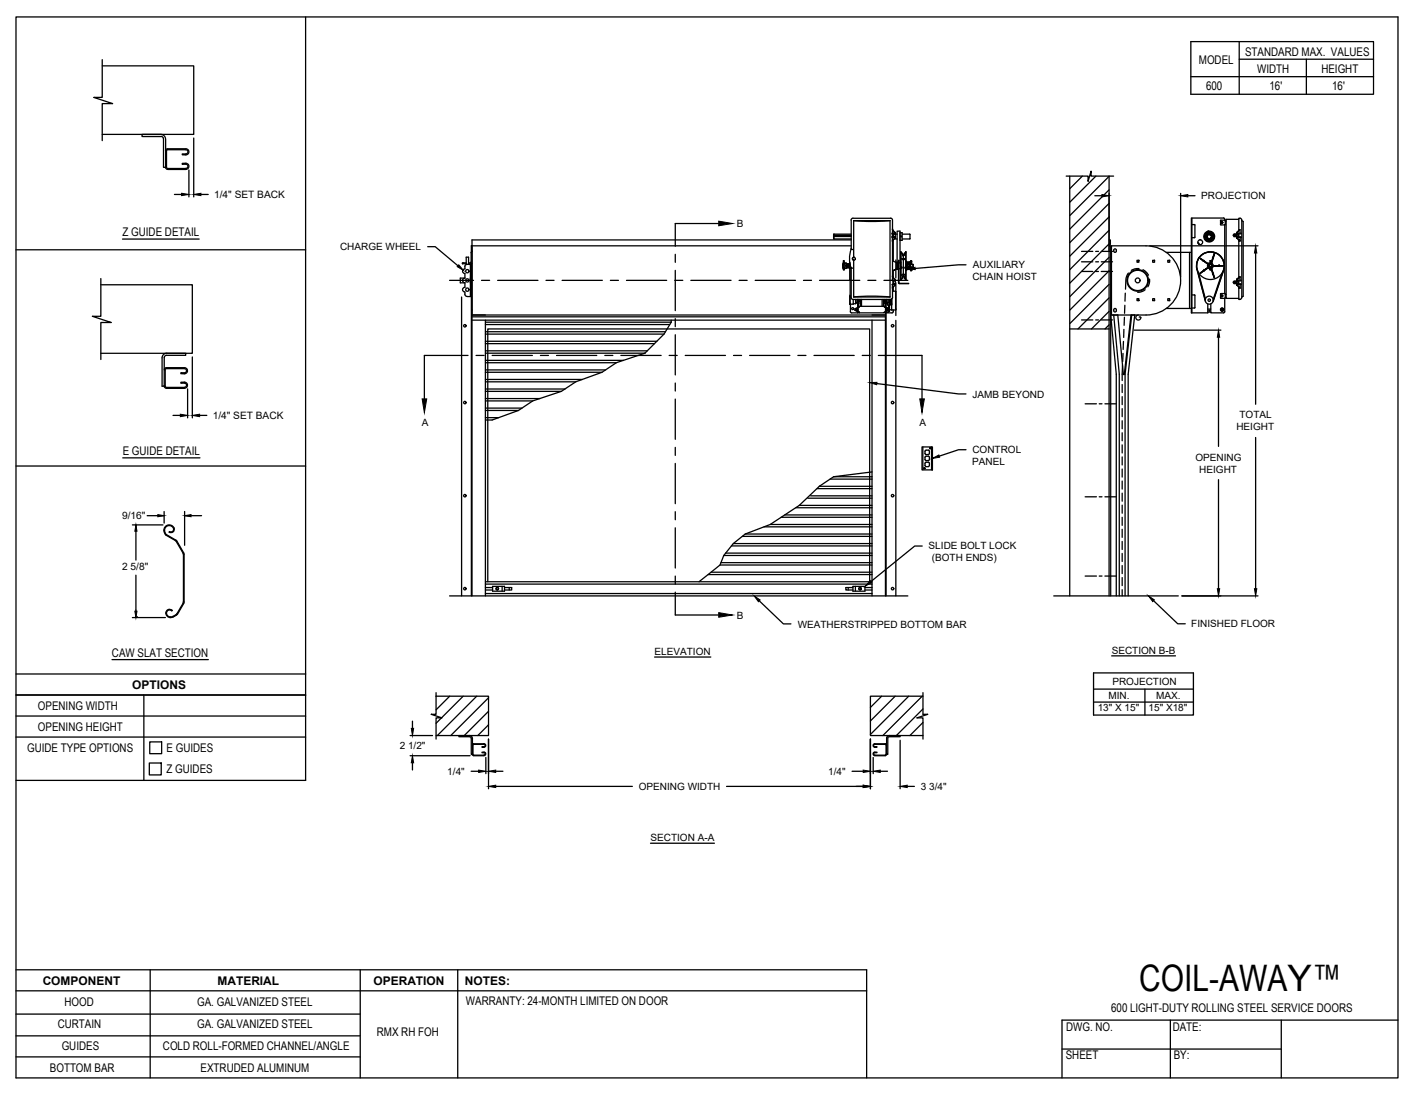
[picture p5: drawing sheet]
<svg xmlns="http://www.w3.org/2000/svg" width="279mm" height="216mm" viewBox="0 0 279 216" stroke-linecap="round" stroke-linejoin="round" font-family="sans-serif">
<!-- layer: ANNOTATIONS -->
<g fill="none" stroke="#000" stroke-width=".25">
<path d="M34.4 38.4h1.4M37.3 33.5v5.4M38.2 27.2v11.7M39.6 38.4h1.5M216 38.6h1.4M218.8 38.2v11.4M233 38.2v16.4M234.4 38.6h1.4M84.4 48.7h1.5l4.5 3.8M190.6 52.3h-1.5l-8.5 .7M226.8 48.5h21.4M247.8 49.9v29.9"/>
<path d="M37 76.8v5.7M38 70.4v12.1M173 75.7l16.1 2h1.5M223.8 65.2h17.1M240.4 66.5v21.6M34.1 82h1.5M39.4 82h1.4M190.6 88.8h-1.5l-3.8 1.2M240.4 94.7v21.5M247.8 86.3v29.9M26.1 103.6h6.1M26.8 103.6v6.9"/>
<path d="M26.8 113.5v8.4M29 101.8h3.4M32.4 100.9v2.3M36.4 100.9v6.7M36.4 101.8h3.4M149.8 118.6l4.8 4.5h1.5M182 107.8h-1.5l-8.6 7M227.6 118.6l4.8 4.5h1.5M233.2 117.6h15M26.1 121.9h6.5M129.2 129.7h11.1M215.8 132.8h19.7v8.3h-19.7z"/>
<path d="M215.8 136h19.7M215.8 138.6h19.7M219.4 129.4h12.5M225.9 136v5.1M80.9 145.2h4.4M80.9 149.1h11.9M81.4 142.3v1.4M81.4 150.5v1.5M93 152.2h1.4M95.9 149.5v3.2M96.4 145.9v9.8M97.8 155.2h27"/>
<path d="M97.8 152.2h1.4M143.4 155.2h26.9M168.1 152.2h2.2M171.7 145.9v9.8M172.3 149.5v3.2M173.7 152.2h1.4M177.6 146.1v9.6M179 155.2h1.4M128.4 166.4h12.6"/>
</g>
<!-- layer: RMZ RH F.O.H. -->
<g fill="none" stroke="#000" stroke-width=".25">
<path d="M210.4 34.8h4.3v1l.6-2v1h4.4M211.1 34.8v82.8M213.6 34.8l-2.5 2.5M216.2 34.8l-5.1 5.1M218.8 37.5l-7.7 7.7M88.7 55.3h4.7M91.1 58.6v59M91.2 52h.1M91.2 52h.8M91.4 51.9l-.2 .1M91.4 51.9h.6M91.7 58l.2 .4 .3 .1"/>
<path d="M91.7 56.7a.46 .46 0 0 0-.4 .5 .46 .46 0 0 0 .4 .4M91.7 53.1a.46 .46 0 0 0-.4 .4 .46 .46 0 0 0 .4 .5M91.7 54.9a.46 .46 0 0 0-.4 .4 .46 .46 0 0 0 .4 .5M91.7 52.6v.5M91.7 54v.9h-.9v.9h.9M91.7 55.8v.9M91.7 57.6v.5M92.2 52.2l-.4 .2-.1 .2M92.2 52.2h.6v6.3h-.6M92.5 52h.6M92.5 51.9h.3M92.5 52.2v-1.4h-.5v1.4"/>
<path d="M92.8 55.8h.2M92.8 54.9h.2M93 49.9v1.8l-.2 .2M93 52v65.6M93.1 49.7l-.2 .2M93.1 49.7h.1M95 55.3h1.6M98.2 55.3h8M107.7 55.3h1.6M110.9 55.3h8M120.4 55.3h1.6M123.6 55.3h8"/>
<path d="M133.1 55.3h1.6M136.3 55.3h8M145.8 55.3h1.6M149 55.3h8M158.5 55.3h1.6M161.7 55.3h8M164.5 46.7h3.5M164.5 46.2v1h3.5M164.5 46.2v.3h3.5M164.5 46.4h3.5M164.5 46.2h3.5M164.5 46.7v.5"/>
<path d="M166.3 52.6l.1 .7 .2-.1M166.3 52.3l.1 .3zM166.3 52.8h.1M166.4 52.1h-.1M166.6 53v.2zM166.6 51.9v-.5h-.2l-.1 .9M166.6 52.3l-.3-.1v.5h.3M166.6 53h.1M166.9 51.9v.6h-.5M166.9 51.9h-.5v.2l.2 .1-.2 .1M166.9 52.5v.5h-.5v-.2l.2-.1-.2-.1M166.9 51.9v1.1"/>
<path d="M167 52.6v.1M167 52.1l.2 .1v.6M167 52.2h.1M167 52.2v.5M167 52.7v.1M167 52.7v.2M167 52.7l.1 .2 .1-.2M167.2 52.2v-.2l.2 .8M167.2 52.2h.1M167.2 52.2l.1 .7 .1-.2M167.4 52.2v-.2l.2 .8M167.4 52.2v.7l.2-.2"/>
<path d="M167.5 52.2l.2 .5M167.6 52.7h.1M167.7 52.1l-.2 .1M167.7 51.9h.1M167.7 53h.1M167.7 51.8v3.4M167.7 58.4h.1M167.7 58.4v1.6h.7v-.9M167.7 52.2v7.8M167.9 58.7l.4 .4h7.6l-.1 .3M167.9 43.4l.2-.3h.2h7.6l.2 .3v2.6M167.9 49.2l-.3 1.9 .3 1.9"/>
<path d="M168 49.2l.3 .1M168 53h.1M168 49.2h.1M168 47.3h-74.9v70.3M168 48.5h-75v1.2M168 43.4v5.8M168 53v5.7M168.3 52.9l-.3 .1M168.4 43.6l4 .1 3.2-.1M168.4 58.6l4-.2 3.2 .2M168.4 50.8l-.2 .3 .2 .3M168.4 50.8h.1"/>
<path d="M168.4 51.4h.1M168.4 51.4v7.2h7.2M168.8 59.1v.8h-.4M168.8 59.7h.3M169.1 59.8h.1M169.1 59.1v.7M169.2 59.1v.8M169.2 59.1v2.6M169.3 59.1v2.6h-1.3M169.4 59.8v.8M169.5 59.5h.1M169.5 59.8h-.2"/>
<path d="M169.5 59.5h.3M169.5 59.1v.7M169.8 59.1v.6h.1M169.9 59.1l-.1 1.4M170 59.1v1.4M171.2 55.3h1.6M174.1 59.1v1.4M174.3 59.5h.3M174.3 59.1v1.4M174.4 55.3h4.7M174.6 59.1v.7M174.6 59.5h.1"/>
<path d="M174.7 59.1v2.6h1.3l.3-.2v-.3M174.7 59.8v.8M174.8 59.1v58.5M174.9 59.1l-.1 .8M174.9 59.8h.1M174.9 59.1v.7M174.9 59.6h.1M175 59.1v.6h.4v-.6M175.1 59.7v.4M175.4 59.1v2.4l.1-2.4M175.6 59.1l-.1 1.1M175.6 43.5v15.1"/>
<path d="M175.6 43.5h-7.2v7.3M175.6 59.1v1.1M175.8 59.4v.6l-.2 .1M175.8 59.3v.1M176 55.3h.6M176 46h.6M176 56.1h.6M176 46.9h.6M176.1 46.2h.5M176.1 46.9v.7M176.1 56.1v.8M176.1 51.5l.9 .4"/>
<path d="M176.1 46.7h.1M176.1 46.2h.1M176.1 56.9h.1M176.1 47.6h.1M176.1 54.6h.1M176.1 45.3h.1M176.1 54.6l.5 .7M176.1 45.3l.5 .7M176.1 56.9v1.8l-.4 .4 .1 .3M176.1 47.6v7M176.1 46.2h.6M176.1 46.7h.6"/>
<path d="M176.1 57.5h.6M176.1 46.2v.5M176.1 54.6v.7M176.2 46.6l.1 .1M176.3 46.2h.1M176.3 46.6v-.3v.3M176.3 47.4v4.1M176.3 53.4v1.4M176.3 56.6v.9M176.3 46.2l-.1 .1M176.3 55.4v.6M176.3 56h.4"/>
<path d="M176.3 55.5h.4M176.4 46.2h.1M176.4 47.2h.6M176.5 56.3h.1M176.5 47h.1M176.5 56.3l-.4 .6M176.5 47l-.4 .6M176.6 56.2h.1M176.6 47h.1M176.6 56.2l-.1 .1M176.6 47h-.1M176.6 46.7h-.5"/>
<path d="M176.6 56.1v.1M176.6 46.9v.1M176.6 56.1l-.5 .8M176.6 46.9l-.5 .7M176.6 55.3h.1M176.6 46h.1M176.6 46v.9M176.6 55.3v.8M176.7 46.2h.3M176.7 57.5h.1M176.7 57.5v3.7M176.8 51.3v3.5"/>
<path d="M176.8 55.8v6.5M176.9 51.9h.1M176.9 53.1h.1M177 53l-.9 .5 .8-.4M177 52.7h.1M177 52.2h.1M177 51.9h.1M177 53v.1M177 51.8v-6.2h.6v6.3M177 51.8h.3M177 53.2h.3M177 51.8v1.4"/>
<path d="M177.3 55.8v-4.4l.1 4.4M177.3 55.8l.2 .2h1.8l-1.8-.1M177.4 55.8l.1 .1M177.4 51.9h.3M177.4 53h.3M177.7 51.9h.1M177.7 51.9v1.1M177.7 46.7h.2M177.7 51.8h.1M177.7 53.1h.1M177.7 46.6h.2v.2h-.2zM177.7 53h.1"/>
<path d="M177.8 49.7v5.5M177.8 50h.2l.1 .3M177.8 49.8l.3 .3M177.8 55.1v.1M177.8 51.1l.2 .1M177.8 50v-.3v5.5M177.9 54.3h-.1M177.9 52.9h.1M177.9 45.9h-.3M177.9 45.9h.1v1.5h-.4M178 46.2l1.6 .1-.1 .9h-1.5M178 51.2h.1"/>
<path d="M178.1 51.2h.1M178.1 54.9l-.3 .2M178.1 50.1h.1M178.1 50.2h.1M178.1 50.1v.3M178.1 54.1l-.2 .2M178.1 54.8v.1M178.1 50.4l.1 .1M178.2 50.5h.1M178.2 54.4l-.1 .4M178.2 54.4l.2 .1M178.2 50.5v3.9"/>
<path d="M178.3 54.5l.1 .1M178.3 50.4h.1M178.4 50.4l-.2 .1M178.4 54.6v.2M178.4 54.6h.1M178.4 54.7h.1M178.4 51.2h.1M178.4 54.1l.3 .2M178.4 54.9l.2 .2M178.4 50.1v.3M178.4 50.1h.1M178.4 50.2h.1"/>
<path d="M178.4 54.8v.1M178.5 51.2h-.1M178.6 52.9h.1M178.6 50l.1-.3v5.5M178.6 50l-.2 .3M178.6 55.1h.1M178.6 49.9l-.2 .2M178.7 51.1l-.2 .1M178.7 50h-.1M178.7 55.1v.1M178.7 49.8l-.1 .1M178.7 49.7v5.5"/>
<path d="M178.8 51.6h.1v1.8h-.1M178.9 53h.6M178.9 52.2h.1M178.9 51.8h.6M178.9 52.9h.6M178.9 52.7h.3M178.9 51.8h.5M178.9 52.7v.1M179 52.1v.1M179 52.2l.2 .6M179 52.1l.2 .7M179 52.1h.1"/>
<path d="M179.1 52.2h.3M179.2 52.8h.1M179.2 52.7h.3M179.3 52.7l-.1 .1M179.4 52.2h.1v.6M179.4 52.9h.1M179.4 52.2l.1 .6M179.4 52.9v.3M179.4 51.8h.1M179.5 51.7l-.1 .3M179.5 51.8v.2h-.6M179.5 52.9v.3h-.6"/>
<path d="M179.5 52.1h.1M179.5 52.1l.1 .7M179.5 52.1v.1M179.5 52.7h.1M179.6 52.1h-.1M179.6 52.8h.1M179.6 52.1h.1M179.6 52.8l.1 .1M179.6 52.2h.1M179.7 52l-.1 .8v-.6M179.7 52.2h.2M179.7 52.7h.2"/>
<path d="M179.7 51.6h.2M179.7 53.4h.2M179.7 51.5v.7M179.7 52.7v.7M179.8 51.5v.7zM179.8 52.7v.7M179.9 52.2v-.6l-.2-.1v1.9h.2M179.9 52.2h.2M179.9 52.7v.7M179.9 52.7h.2M180.1 52.2v.5M211.1 42.6l7.7-7.8v82.8"/>
<path d="M213.4 51.7h2.2M213.4 53.6h2.2M213.4 49.6h2.2M216.2 51.7h.5M216.2 53.6h.5M216.2 49.6h.5M217.3 51.7h2.2M217.3 53.6h2.2M217.3 49.6h2.2M218.8 40.1l-7.7 7.8M218.8 42.8l-7.7 7.8M218.8 45.5l-7.7 7.7"/>
<path d="M218.8 47.3h.3v.9M218.8 48.1l-7.7 7.8M218.8 50.8l-7.7 7.8M218.8 53.4l-7.7 7.8M218.8 56.1l-7.7 7.8M218.8 58.8l-6.1 6.1M218.8 48.5h.5M219.2 48.5v69.1M219.3 48.5h6.8a6.8 6.8 0 0 1 6.9 6.8 6.8 6.8 0 0 1-6.9 6.9h-6.8zM219.8 49.5l.2 .3 .3-.3M219.8 49.6v-.4l.2-.1 .2 .1 .1 .4M222 57.8v1.6"/>
<path d="M222.7 53.9l-.2 .2a4.8 4.8 0 0 0-.4 3M224.3 51.4h.4v.4h-.4zM224.3 58.9h.4v.4h-.4zM224.7 53l-.8 .1-.7 .3M225.5 53.2l.5 .3 .6 .8M226 57.2l-.6 .3-.9 .2M226.8 55.1v.8l-.3 .7M227.4 51.4h.4v.4h-.4zM227.4 58.9h.4v.4h-.4zM230.1 49.8h5M230.4 51.4h.4v.4h-.4zM230.4 58.9h.4v.4h-.4z"/>
<path d="M234.7 49.8v11.1M235.2 58.2l.6 .1v2.4M235.2 43v18.7M235.2 44.3h.5M235.7 44.3l.1 2.5-.6 .1M236.2 53.1a2.76 2.76 0 0 1 2.7-3.4 2.76 2.76 0 0 1 2.5 3.6l-2 6.2M236.2 53.2l1.6 6.2M236.2 53.1a2.72 2.72 0 0 1 2.7-3.4 2.72 2.72 0 0 1 2.5 3.6l-2 6M236.2 53.1l1.6 6.1M236.4 47.9l.1 .1M236.4 47.9l.1 .3M236.5 53.8l1.3 5.2"/>
<path d="M236.5 48.2h.1M236.6 50.8v.1M236.6 50.8h.1M236.8 51l.6 .5zM236.9 51l.6 .4zM237.4 51.5l.1 .1M237.4 51.5h.2M237.4 51.4l.2 .1M237.4 53.4l-.6 .5 .6-.4M237.5 53.5h.1M237.5 53.5l-.6 .4 .6-.4M237.5 53.4l-.1 .1"/>
<path d="M237.6 53.4h.1M237.6 51.6h.1M237.6 51.6l.7 .5M237.6 53.4l-.1 .1M237.6 51.5l.7 .6M237.6 51.5l.8 .5M237.6 51.5l.8 .6M237.8 46l.6-.4v.1a.97 .97 0 0 1 1.1 .3 .97 .97 0 0 1 .1 1.1 1.07 1.07 0 0 1-1.6 .5 1.07 1.07 0 0 1-.2-1.6zM238.1 46.8h.1M238.2 46v.1M238.2 46h.1M238.3 52.6l.2 .3"/>
<path d="M238.3 52.8v-.1l.1 .1-.8 .6M238.3 52.8h.1M238.3 52.8l-.7 .6 .7-.6M238.3 46.3h.1M238.4 52.1h.1M238.4 52.9l-.8 .5M238.4 52.1h-.1M238.4 52.8l.3 .2M238.4 52l-.1 .3M238.5 45.9h.1M238.5 45.9v.1M238.5 45.9l-.3 .1"/>
<path d="M238.5 52.5l.2 .2M238.6 46.3a.41 .41 0 0 0-.4 .5 .41 .41 0 0 0 .7 .2 .41 .41 0 0 0-.1-.7M238.6 46.2a.48 .48 0 0 0-.4 .7 .48 .48 0 0 0 .7 .1 .48 .48 0 0 0-.1-.7M238.7 52.2l-.2 .3M238.7 53v.2l.1 .1 .2-.1v-.2M238.7 52.2h-.1M238.7 53h.1M238.7 51.9h-.2l-.1 .2a.43 .43 0 0 0 0 .7M238.7 52.7v.3M238.7 52.7l.1 .1M238.7 51.9h.1M238.8 52.7l-.1 .3"/>
<path d="M238.8 52.2v-.8v.8M238.8 53v.2l.1-.2M238.8 52.9l.1 .1M238.8 46.3h.1M238.8 46.3h-.2v-.1v.1M238.8 53h.1M238.8 52.7v.3M238.8 51.5l.2 .7M238.9 53l-.1 .2M238.9 52.9l.1 .1M238.9 51.9h.1M239 53h.1"/>
<path d="M239 51.9a.53 .53 0 0 1 .5 .6 .53 .53 0 0 1-.5 .5M239 52.7v.3M239 52.7l-.1 .1M239 46.4h.1M239 51.9h.1M239 53.1l.3 .9M239 52.2l.1 .3M239.1 51.9h.1M239.1 53l.2 1M239.1 46.6a.47 .47 0 0 0-.7-.3 .47 .47 0 0 0-.1 .7 .47 .47 0 0 0 .8-.2v-.2M239.1 52.5l-.2 .2M239.2 46.3h.1"/>
<path d="M239.3 46.3h.1M239.3 46.3l.1 .2M239.3 54v.1M239.3 50.9l-.2 1M239.3 50.9l-.3 .9M239.3 54l.1 .1M239.3 50.8v.1M239.3 51l-.3 .9M239.3 54.1h.1M239.3 50.8h.1M239.3 54.1l.3 .7M239.4 46.5h.1"/>
<path d="M239.4 51l-.3 .9M239.4 53.9l.2 .9M239.4 50.8l-.1 .1M239.4 46.5l-.1 .1M239.4 54.1h.1M239.4 54.1l.2 .7M239.4 50.8v.2M239.4 52.5h.1M239.4 52.4h.1M239.5 52.5h.9zM239.5 52.4l.9 .1M239.5 52.4h.9"/>
<path d="M239.6 50.1l-.3 .7M239.6 50.1h.1M239.6 50.1l-.2 .7M240.4 52.5h.2M240.6 52.4h-.2M240.6 52.4l-.2 .1M240.6 52.5h.1M240.6 52.4h.1M240.6 52.4h.7M240.6 52.5h.7M240.8 58l1-.1v1h-.9M240.8 58.8l.1 .1"/>
<path d="M240.8 58v.8M240.9 43.4l-.1 .1M240.9 43.5h.9v.9h-1v-.9M240.9 43.8h.2l.1 .2-.2 .1zM241 58.3l.3 .1-.1 .1-.2 .1zM241.1 53.9l-1.7 5.1M241.7 43.5l-.1-.4-.2-.1h-6.3v18.7h3.2v-1.7M241.7 58.9v2.6l-.3 .2h-2.5v-1.7M241.7 44.4v13.5M241.8 58.1h.1M241.8 58.7h.1M241.8 43.7h.1"/>
<path d="M242 58.9h2.4M243.4 46.5h.1M243.4 46.4h.1M243.4 55.8h.1M243.4 55.6h.1M243.4 46.4v.1M243.4 55.6v.2M243.5 46.4v.1M243.5 55.6v.2M243.5 46.5v.2h.8M243.5 55.8v.2h.8M243.5 55.6h-.1"/>
<path d="M243.6 46.4l.1-.1 .1 .1M243.6 46.4h.1M243.6 46.4l.1 .2 .1-.2M243.6 46.4h.2M243.6 46.5h.2zM243.6 55.8h.1M243.7 55.6l.1 .1-.2 .1zM243.7 55.6l-.1 .2M243.8 55.6l-.1 .3zM243.8 46.5h.1M243.9 46.4v.1M243.9 55.6l.1 .2"/>
<path d="M243.9 46.5h.1M243.9 55.8h.1M243.9 46.4h.1M243.9 55.6h.1M243.9 55.6v.1M244 46.5h-.1M244 55.2l.1 .1M244 45.9l.1 .1M244 55.2h.1M244 45.9h.1M244 56.2v.1M244 47h.1"/>
<path d="M244 45.9l.5-.6h.2l-.6 .7M244 56.2l.5 .7M244 56.2h.1M244 47l.5 .6M244 45.9l.1 1.1M244 55.2v1.1M244 56.2l.1 .1M244 56.3h.1M244.1 55.2h.1M244.1 56.3h.1M244.1 47h.1M244.1 55.2h-.1"/>
<path d="M244.1 45.9h-.1M244.1 56.1l-.1 .1M244.1 46.9l-.1 .1M244.1 55.3h.1M244.1 46h.1M244.1 55.3l.6-.7v.7M244.1 55.3h.8M244.1 46h.8M244.1 56.2l.6 .7M244.1 46v.2M244.1 46.7v.2M244.1 55.3v.2"/>
<path d="M244.1 56v.1M244.2 46v.2M244.2 46.7v.2M244.2 55.3v.2M244.2 56v.1M244.2 56h.1M244.2 46.7h.1M244.2 46.2h.1M244.3 55.4l-.1 .1M244.3 56h.6M244.3 55.4h.6M244.3 46.7h.6"/>
<path d="M244.3 46.2v.1M244.3 55.5h.1M244.3 46.6v.1M244.3 55.9v.1M244.3 46.2h-.8l-.1 .2M244.3 55.5h-.8v.1M244.3 46.2v.5M244.3 55.5v.5M244.3 46.3v.3M244.3 55.5v.4M244.4 43.3l-2.5 .1 .1 15.5M244.4 45.4v-2.3a.42 .42 0 0 1 .6 .3v15.3a.44 .44 0 0 1-.6 .4v-2.4"/>
<path d="M244.4 46.2v.5M244.4 47.4v7.3M244.4 55.4v.6M244.5 56.9h.1M244.5 47.6h.2M244.5 56.9h.2M244.7 54.6h-.2l-.5 .6M244.7 45.3v.7M244.7 46.9v.7l-.6-.7M244.7 56.1v.8M244.9 56.1l-.8 .1M244.9 46.9h-.8"/>
<path d="M244.9 46.1l-.6 .1M245 43.5l.3 .2v14.8l-.3 .1M93.1 62.2h81.6M93.1 62.5h81.6M93.1 63.2h81.6M95.8 64.1h36.3M95.8 63.6h36.6M95.8 76.8h15.7M95.8 75.4h17.8M95.8 74.9h19.1M95.8 73.5h23M95.8 73h23.7"/>
<path d="M95.8 71.6h25.8M95.8 71.1h27.2M95.8 69.7h31.5M95.8 69.2h31.9M95.8 67.8h33.3M95.8 67.4h33.8M95.8 65.9h35.2M95.8 65.5h35.5M95.8 78.7h10.7M95.8 79.1h9.3M95.8 63.2v54.4M110.8 77.2l-5.7 1.9-2.8 1.9-5.2 1.9h-1.3"/>
<path d="M127.3 69.7l-5.7 1.9-2.8 1.9-5.2 1.9-2.8 1.8h-15M132.4 63.6l-1.4 2.3-3.7 3.8M132.4 63.2v.4M167.7 60h.1M167.8 61.5l.2 .2M167.8 60v1.5M168.7 61h.3M168.7 61.3h.3M168.7 61v.3M169 61.3h.1M169 61.3v.1M169 61v-.2v.5"/>
<path d="M169 60.8h.2M169 61.4h.1M169.1 61.3l.1 .1M169.2 60.8l-.1 .5M169.2 61h-.2v.3h.2M169.2 60.8h.1M169.2 60.8h-.1M169.2 61.4h.1M169.2 60.8v.6M169.3 61.6h.2l.1 .1h4.9v-.1h.2v56M169.3 60.6h.2l.1-.1h4.9v.1h.2M169.3 61.6h.3"/>
<path d="M172.1 63.2v54.4M174.8 60.7h.2M174.8 60.8h.1M174.8 61.4h.1M174.8 60.7h.6M174.9 60.8v.1M174.9 60.8v.6M174.9 60.9v.4M174.9 61.1l.2 .1-.2 .1M174.9 60.9h.2v.2M174.9 61.3v.1M175.1 60.1l.2 .2"/>
<path d="M175.1 61h.2M175.1 61.3h.2M175.1 60.9h.3M175.3 61.3v.3h-.5M175.3 61v.3M175.3 60.3v.3l.1-.3M175.3 61.1h.1M175.4 60.2l-.1 .1M175.5 61.1h.4M175.5 60.2h.1M175.5 60.3h.1M175.6 60.1l-.1 .1"/>
<path d="M175.9 60.2h.1M175.9 61.1l.8 .1M175.9 60.2v-1.2v2.1M175.9 61.1l.1 .1M176.7 61.1h.1M176.7 61.1v.1M176.8 63.2v54.4M211.1 64.9h7.7M213.4 63.1h2.2M214.1 79.7h2.2M216.2 63.1h.5M216.9 79.7h.5"/>
<path d="M217.3 63.1h2.2M218 79.7h2.2M218.8 61.4l-3.4 3.5M218.8 64.1l-.8 .8M219.8 61.1l.2-.2 .3 .2M219.8 61.2a.29 .29 0 0 0 .2 .4 .29 .29 0 0 0 .3-.4M219.8 62.2l1.1 11.7v43.7M221.4 75.9v1.6M221.4 78.3v1.6M221.5 72.1l-.1 3M221.6 69.7l-.1 1.6M221.7 67.4l-.1 1.6"/>
<path d="M221.8 65l-.1 1.6M221.9 62.6l-.1 1.6M222 60.2l-.1 1.6M223.2 62.2l-1.4 11.7-1.2-11.7h-1.4l1.1 11.7v43.7M224.6 62.2a.49 .49 0 0 0-.5 .5 .49 .49 0 0 0 .5 .4 .49 .49 0 0 0 .5-.5h-.3M230.1 60.9h5M235.8 60.7l-.6 .1M238.3 61.6h.6M238.3 61h.6M241 60.9h.3l.1 .2-.1 .2h-.3l-.1-.2zM95.8 80.5h7.2M95.8 81h6.5"/>
<path d="M95.8 82.4h2.6M157.7 99.7l-5.7 3.8-5 1.9-2.3 1.9-1.9 2.3-.7 1.9-4.2 3.3M157.7 99.7h14.4M159.4 98.3h12.7M159.9 97.9h12.2M161.2 96.4h10.9M161.7 96h10.4M161.7 96l-4 3.7M163.8 94.6h8.3M164.5 94.1h7.6M172.1 93.1l-7.6 1-2.8 1.9M181.9 88.2h2.1v4.5h-2.1z"/>
<path d="M182.1 88.2v4.5M182.3 92.4h.2M182.3 92.4h.1M182.4 92.3v.2M182.4 92.5h.1M182.4 92.3h.1M182.5 92.4h.1M182.5 89.1l.1 .5 .6 .1 .2-.2v-.4M182.5 90.3v.4l.2 .2 .6-.1 .1-.5M182.5 91.4l.1 .6 .6 .1 .2-.2v-.5M182.5 89.1l.3-.3h.4l.2 .3M182.5 90.2l.1-.1 .6-.1 .2 .2"/>
<path d="M182.5 91.4l.1-.1 .6-.1 .2 .2M183.5 88.5h.1zM183.5 88.4v.1zM183.8 88.2v4.5M214.1 98h2.2M216.9 98h.5M218 98h2.2M221.4 80.6v1.6M221.4 83v1.6M221.4 85.4v1.6M221.4 87.8v1.6M221.4 90.2v1.6"/>
<path d="M221.4 92.6v1.5M221.4 94.9v1.6M221.4 97.3v1.6M221.4 99.7v1.6M88.7 117.6h90.4M95.8 117.1h76.3M95.8 115.3h76.3M95.8 114.8h76.3M95.8 116.4h1.4M95.8 116h1.4M96.2 114.8v-49.9h75.4v49.9M97.2 115.7h2.3v1h-2.3z"/>
<path d="M99.1 115.7v1M99.5 116h1.5v.4h-1.5M100.5 116v.4M139.7 113.4h32.4M140.3 112.9h31.8M142.1 111.5h30M142.3 111h29.8M142.8 109.6h29.3M143.2 109.2h28.9M144.3 107.7h27.8M144.7 107.3h27.4M146.5 105.9h25.6"/>
<path d="M147 105.4h25.1M150.7 104h21.4M152 103.5h20.1M154.1 102.1h18M154.9 101.6h17.2M157 100.2h15.1M167.4 116v.4M168.3 116h-1.4v.4h1.4M168.3 115.7h2.4v1h-2.4zM168.8 115.7v1M170.7 116.4h1.4M170.7 116h1.4"/>
<path d="M207.9 117.6h24.6M214.1 113.7h2.2M216.9 113.7h.5M218 113.7h2.2M221.4 102.1v1.6M221.4 104.5v1.5M221.4 106.8v1.6M221.4 109.2v1.6M221.4 111.6v1.6M221.4 114v1.6M221.4 116.4v1.2M222 117.6v-43.7l1.3-11.7h.6l-1.3 11.7v43.7"/>
<path d="M86 137.4h10.4v7.8h-10.4M86 136.7v4.3h-.9l2.1 .7h-1.2v4.2M86.1 137.4h-.1M88.7 137.4l-2.7 2.7M91.4 137.4l-4.3 4.2M94.1 137.4l-7.8 7.8M96.4 137.7l-7.5 7.5M174 137.4l-2.3 2.2M176.6 137.4l-4.9 4.9M179.3 137.4l-7.6 7.5M182 137.4l-7.8 7.8M182.1 137.4h-10.4v7.8h10.4"/>
<path d="M182.1 136.7v4.3h1l-2.2 .7h1.2v4.2M182.1 139.9l-5.2 5.3M85.2 141h-.1M87.1 141.7l-1.1 1M93 145.6l-.3-.2h-2.1v-.2h2.1l.4 .2 .1 .3M93 145.6v3.3h.2v-3.2M93.2 148.9l.2 .2h2.1a.36 .36 0 0 0 .3-.3 .36 .36 0 0 0-.3-.4h-.4v.1l.6 .1v.3l-.2 .1h-2l-.2-.1M93.3 147v1.9M93.4 146.9l-.1 .1M93.4 146.8l-.2 .2M93.5 146.9h2M93.5 146.8h2"/>
<path d="M95.5 146.9l.2 .2-.2 .3M95.5 146.8a.35 .35 0 0 1 .3 .3 .35 .35 0 0 1-.3 .4M95.5 147.4h-.4v.1h.4M96.4 140.4l-4.8 4.8M96.4 143l-2.1 2.2M172.6 146.8a.35 .35 0 0 0-.3 .3 .35 .35 0 0 0 .3 .4M172.6 146.9l-.2 .2 .2 .3M172.6 146.9h2.1M172.6 146.8h2.1M172.7 147.4h.3v.1h-.4M174.7 146.9l.1 .1v2h-2.3l-.1-.2 .1-.2 .5-.1v-.1h-.4a.36 .36 0 0 0-.3 .4 .36 .36 0 0 0 .3 .3h2.1l.2-.2M174.7 146.8l.2 .2"/>
<path d="M175.2 145.6v3.3h-.3M175.2 145.6l.2-.2h2.2v-.2h-2.1l-.5 .2-.1 3.5M182.1 142.6l-2.6 2.6"/>
<circle cx="92.2" cy="57.2" r=".33"/>
<circle cx="92.2" cy="53.5" r=".33"/>
<circle cx="92.2" cy="55.3" r=".33"/>
<circle cx="168.5" cy="51.1" r=".29"/>
<circle cx="224.5" cy="55.3" r="2.13"/>
<circle cx="224.5" cy="55.3" r="2"/>
<circle cx="224.5" cy="55.3" r=".48"/>
<circle cx="236.8" cy="47.8" r=".47"/>
<circle cx="238.3" cy="45.7" r=".03"/>
<circle cx="238.5" cy="45.7" r=".03"/>
<circle cx="238.6" cy="46.7" r=".96"/>
<circle cx="238.6" cy="59.2" r=".79"/>
<circle cx="238.6" cy="46.7" r=".79"/>
<circle cx="238.6" cy="46.7" r=".5"/>
<circle cx="238.6" cy="46.7" r=".71"/>
<circle cx="238.6" cy="59.2" r=".24"/>
<circle cx="238.8" cy="52.4" r="2.72"/>
<circle cx="238.8" cy="52.4" r=".29"/>
<circle cx="238.8" cy="52.4" r=".24"/>
<circle cx="241.1" cy="58.4" r=".2"/>
<circle cx="241.1" cy="43.9" r=".2"/>
<circle cx="243.7" cy="46.4" r=".16"/>
<circle cx="243.7" cy="55.7" r=".16"/>
<circle cx="91.7" cy="64.3" r=".24"/>
<circle cx="91.7" cy="79.4" r=".24"/>
<circle cx="168.2" cy="60.9" r=".2"/>
<circle cx="176.1" cy="64.3" r=".24"/>
<circle cx="176.1" cy="79.4" r=".24"/>
<circle cx="238.6" cy="61.3" r=".1"/>
<circle cx="241.1" cy="61.1" r=".33"/>
<circle cx="241.1" cy="61.1" r=".12"/>
<circle cx="241.1" cy="61.1" r=".24"/>
<circle cx="91.7" cy="97.8" r=".24"/>
<circle cx="176.1" cy="97.8" r=".24"/>
<circle cx="182.4" cy="92.4" r=".1"/>
<circle cx="183.5" cy="88.5" r=".1"/>
<circle cx="91.7" cy="116.2" r=".24"/>
<circle cx="98.1" cy="116.2" r=".24"/>
<circle cx="169.7" cy="116.2" r=".24"/>
<circle cx="176.1" cy="116.2" r=".24"/>
</g>
<!-- layer: ANNOTATIONS -->
<g fill="#000" stroke="#000" stroke-width=".2">
<path d="M35.8 38.1l1.5 .3-1.5 .2zM38.2 38.4l1.4-.3v.5zM217.4 38.4l1.4 .2-1.4 .3zM233 38.6l1.4-.2v.5zM90.5 52.3l.9 1.1-1.2-.8zM179.2 53.1l1.4-.4v.5zM247.8 48.5l.2 1.4h-.5zM171.6 75.5h1.4v.4zM240.4 65.2l.3 1.3h-.5zM35.6 81.7l1.4 .3-1.4 .2zM38 82l1.4-.3v.5zM184 90.5l1.3-.7 .1 .4z"/>
<path d="M26.8 103.6l.2 1.2h-.4zM31.1 101.6l1.3 .2-1.3 .2zM36.4 101.8l1.3-.2v.4zM148.8 117.6l1.2 .8-.4 .3zM171.7 114.6l.3 .4-1.2 .7zM226.6 117.6l1.2 .8-.3 .3zM240.2 116.2h.5l-.3 1.4zM247.5 116.2h.5l-.2 1.4zM26.6 120.6h.4l-.2 1.3zM81.2 143.7h.4l-.2 1.5zM81.4 149.1l.2 1.4h-.4zM94.4 152l1.5 .2-1.5 .2z"/>
<path d="M96.4 155.2l1.4-.2v.4zM96.4 152.2l1.4-.2v.4zM170.3 155l1.4 .2-1.4 .2zM170.3 152l1.4 .2-1.4 .2zM172.3 152.2l1.4-.2v.4zM177.6 155.2l1.4-.2v.4z"/>
</g>
<!-- layer: RMZ RH F.O.H. -->
<path d="M93.1 61.2h.1M174.7 61.2h.1" fill="none" stroke="#000" stroke-width=".2"/>
<!-- layer: SECTION CUTS -->
<g fill="none" stroke="#000" stroke-width=".25">
<path d="M133.2 50.2v1.6M133.2 53.4v7.9M141.8 44.1h-8.6v4.5M92.4 70.1h-8.7v8.6M93.9 70.1h1.6M97.1 70.1h8M106.6 70.1h1.6M109.8 70.1h8M119.3 70.1h1.6M122.5 70.1h8M132 70.1h1.6M133.2 62.9v1.6"/>
<path d="M133.2 66.1v7.9M133.2 75.6v1.6M133.2 78.8v7.9M135.2 70.1h8M144.7 70.1h1.6M147.9 70.1h8M157.4 70.1h1.6M160.6 70.1h8M170.1 70.1h1.6M173.3 70.1h8.6v8.6M133.2 88.3v1.6M133.2 91.5v7.9"/>
<path d="M133.2 101v1.6M133.2 104.2v7.9M133.2 113.7v1.6M133.2 116.9v4.5h8.6"/>
</g>
<path d="M141.8 43.6l2.7 .5-2.7 .5zM83.3 78.7h.9l-.5 2.7zM181.5 78.7h.9l-.5 2.7zM141.8 120.9l2.7 .5-2.7 .4z" fill="#000" stroke="#000" stroke-width=".2"/>
<!-- layer: ANNOTATIONS -->
<path d="M26.8 120.5h.1M27.1 121.9h.1" fill="none" stroke="#000" stroke-width=".2"/>
<!-- layer: DETAILS -->
<g fill="none" stroke="#000" stroke-width=".25">
<path d="M20.2 13h18v13.5h-18M20.2 11.8v7.4h-1.7l3.7 1.2h-2v7.3M31.7 26.5a.92 .92 0 0 1 1 .9M31.8 26.5h-3.8v.4h3.8l.2 .1 .2 .4M32.3 27.4v5.6h.4v-5.5M32.7 33v.2l.4 .2M33.1 29.4l-.4 .2v.2M33.1 29.4h3.6a.6 .6 0 0 1 .6 .6 .6 .6 0 0 1-.6 .6l-.7-.1v-.1h.7a.41 .41 0 0 0 .4-.4 .41 .41 0 0 0-.4-.5l-3.8 .1v3.4l.2 .3 3.6-.1a.41 .41 0 0 0 .4-.4 .41 .41 0 0 0-.4-.4h-.7v-.2h.7a.6 .6 0 0 1 .6 .6 .6 .6 0 0 1-.6 .6h-3.6M19.9 56.2h18.1v13.5h-18.1M19.9 55v7.4h-1.7l3.7 1.2h-2v7.4M32.4 76.2l.1 .2 .3 .2M32.6 76.2l.2 .3"/>
<path d="M32.6 73v3.2M32.8 72.7l-.2 .3M32.8 72.6l-.3 .2-.1 .2M32.8 70.1l-.2 .1-.2 .4M32.8 72.7h3.6a.41 .41 0 0 1 .4 .5 .41 .41 0 0 1-.4 .4M32.8 72.6h3.6a.6 .6 0 0 1 .6 .6 .6 .6 0 0 1-.6 .6l-.7-.1v-.1h.7M32.8 70.1h3.8v-.4h-3.7a.92 .92 0 0 0-.9 .9v5.6h.4v-5.6M32.8 76.6h3.6M32.8 76.5h3.6M36.4 76.4a.41 .41 0 0 0 .4-.4 .41 .41 0 0 0-.4-.4h-.7v-.2h.7a.6 .6 0 0 1 .6 .6 .6 .6 0 0 1-.6 .6M34.6 106.7l1.6 2.7M34.6 106.7l-1.8-1.1a1.08 1.08 0 0 1-.1-1.8 1.08 1.08 0 0 1 1.7 .7 .67 .67 0 0 1-1 .5l.1-.1a.53 .53 0 0 0 .6 0 .53 .53 0 0 0 .1-.6 .97 .97 0 0 0-1.5-.3 .97 .97 0 0 0 .1 1.5l2.1 1.3"/>
<path d="M34.9 106.8l1.4 2.6v9.4l-1.3 2.4a1.52 1.52 0 0 1-2 .4 .77 .77 0 0 1-.1-1.1 .77 .77 0 0 1 1.1 0l-.1 .1a.67 .67 0 0 0-1.1 .4 .67 .67 0 0 0 .8 .8l.6-.2M36.2 118.8l-1.3 2.3-.7 .5M36.2 109.4v9.4"/>
</g>
<!-- layer: TITLE BLOCK -->
<g fill="none" stroke="#000" stroke-width=".25">
<path d="M3.2 3.3h272.6v209.4h-272.6zM60.3 3.3v150.7h-57.1M235 8.2h36v10.4h-36zM235 15.1h36M244.5 11.7h26.5M244.5 8.2v10.4M3.2 49.3h57.1M24.2 47.2h15.1M3.2 92h57.1M24.2 90.4h15.3M3.2 137.2h57.1M3.2 133h57.1"/>
<path d="M22.1 130.2h19M28.4 137.2v16.8M3.2 141.3h57.1M3.2 145.5h57.1M29.5 150.6h2.3v2.3h-2.3zM29.5 146.4h2.4v2.3h-2.4zM3.2 195.5h167.8M3.2 191.4h167.8v21.3M29.6 191.4v21.3M71.1 191.4v21.3M90.3 191.4v21.3M3.2 208.6h67.9"/>
<path d="M3.2 204.4h67.9M3.2 200.1h67.9M209.6 207h43.2M230.9 201.3v11.4M252.8 201.3v11.4M275.8 201.3h-66.2v11.4"/>
</g>
<!-- layer: 0 -->
<path d="M257.8 11.7v6.9" fill="none" stroke="#000" stroke-width=".25"/>
<text font-size="7.2" x="224.8" y="195.5">COIL-AWAY™</text>
<g font-size="2.4">
<text x="245.7" y="11.1">STANDARD MAX. VALUES</text>
<text x="236.6" y="12.7">MODEL</text>
<text x="238" y="17.8">600</text>
<text x="248.1" y="14.4">WIDTH</text>
<text x="250.5" y="17.8">16'</text>
<text x="260.7" y="14.4">HEIGHT</text>
<text x="262.8" y="17.8">16'</text>
<text x="24.2" y="46.7">Z GUIDE DETAIL</text>
<text x="24.2" y="89.9">E GUIDE DETAIL</text>
<text x="22.1" y="129.7">CAW SLAT SECTION</text>
<text x="26.1" y="135.9">OPTIONS</text>
<text x="7.5" y="140.1">OPENING WIDTH</text>
<text x="5.4" y="148.4">GUIDE TYPE OPTIONS</text>
<text x="7.5" y="144.3">OPENING HEIGHT</text>
<text x="32.9" y="148.5">E GUIDES</text>
<text x="32.9" y="152.6">Z GUIDES</text>
<text x="8.4" y="194.4">COMPONENT</text>
<text x="42.9" y="194.4">MATERIAL</text>
<text x="73.7" y="194.4">OPERATION</text>
<text x="91.7" y="194.4">NOTES:</text>
<text x="11.4" y="202.8">CURTAIN</text>
<text x="12.7" y="198.5">HOOD</text>
<text x="38.9" y="202.9">GA. GALVANIZED STEEL</text>
<text x="38.9" y="198.6">GA. GALVANIZED STEEL</text>
<text x="91.9" y="198.4">WARRANTY: 24-MONTH LIMITED ON DOOR</text>
<text x="210.4" y="203.6">DWG. NO.</text>
<text x="219.2" y="199.8">600 LIGHT-DUTY ROLLING STEEL SERVICE DOORS</text>
<text x="231.4" y="203.4">DATE:</text>
<text x="12.2" y="207.3">GUIDES</text>
<text x="32.2" y="207.2">COLD ROLL-FORMED CHANNEL/ANGLE</text>
<text x="74.4" y="204.5">RMX RH FOH</text>
<text x="210.3" y="209.1">SHEET</text>
<text x="231.6" y="209">BY:</text>
<text x="9.8" y="211.5">BOTTOM BAR</text>
<text x="39.6" y="211.6">EXTRUDED ALUMINUM</text>
</g>
<g font-size="2">
<text x="42.2" y="39.1">1/4&quot; SET BACK</text>
<text x="237" y="39.3">PROJECTION</text>
<text x="145.4" y="44.9">B</text>
<text x="67.1" y="49.4">CHARGE WHEEL</text>
<text x="192" y="53">AUXILIARY</text>
<text x="191.9" y="55.4">CHAIN HOIST</text>
<text x="42" y="82.7">1/4&quot; SET BACK</text>
<text x="191.9" y="78.5">JAMB BEYOND</text>
<text x="244.6" y="82.6">TOTAL</text>
<text x="83.2" y="84">A</text>
<text x="181.4" y="84">A</text>
<text x="191.9" y="89.5">CONTROL</text>
<text x="244" y="84.9">HEIGHT</text>
<text x="191.8" y="91.8">PANEL</text>
<text x="235.9" y="90.9">OPENING</text>
<text x="236.6" y="93.3">HEIGHT</text>
<text x="24.1" y="102.5">9/16&quot;</text>
<text x="24.1" y="112.5">2 5/8&quot;</text>
<text x="183.2" y="108.3">SLIDE BOLT LOCK</text>
<text x="183.9" y="110.7">(BOTH ENDS)</text>
<text x="145.4" y="122.2">B</text>
<text x="157.4" y="123.8">WEATHERSTRIPPED BOTTOM BAR</text>
<text x="235.1" y="123.8">FINISHED FLOOR</text>
<text x="129.2" y="129.2">ELEVATION</text>
<text x="219.4" y="129">SECTION B-B</text>
<text x="219.5" y="135.1">PROJECTION</text>
<text x="216.6" y="140.4">13&quot; X 15&quot;</text>
<text x="218.7" y="138">MIN.</text>
<text x="226.6" y="140.4">15&quot; X18&quot;</text>
<text x="228.1" y="138">MAX.</text>
<text x="78.9" y="147.8">2 1/2&quot;</text>
<text x="88.3" y="152.9">1/4&quot;</text>
<text x="126" y="155.9">OPENING WIDTH</text>
<text x="163.4" y="152.9">1/4&quot;</text>
<text x="181.7" y="155.9">3 3/4&quot;</text>
<text x="128.4" y="166">SECTION A-A</text>
</g>
</svg>
